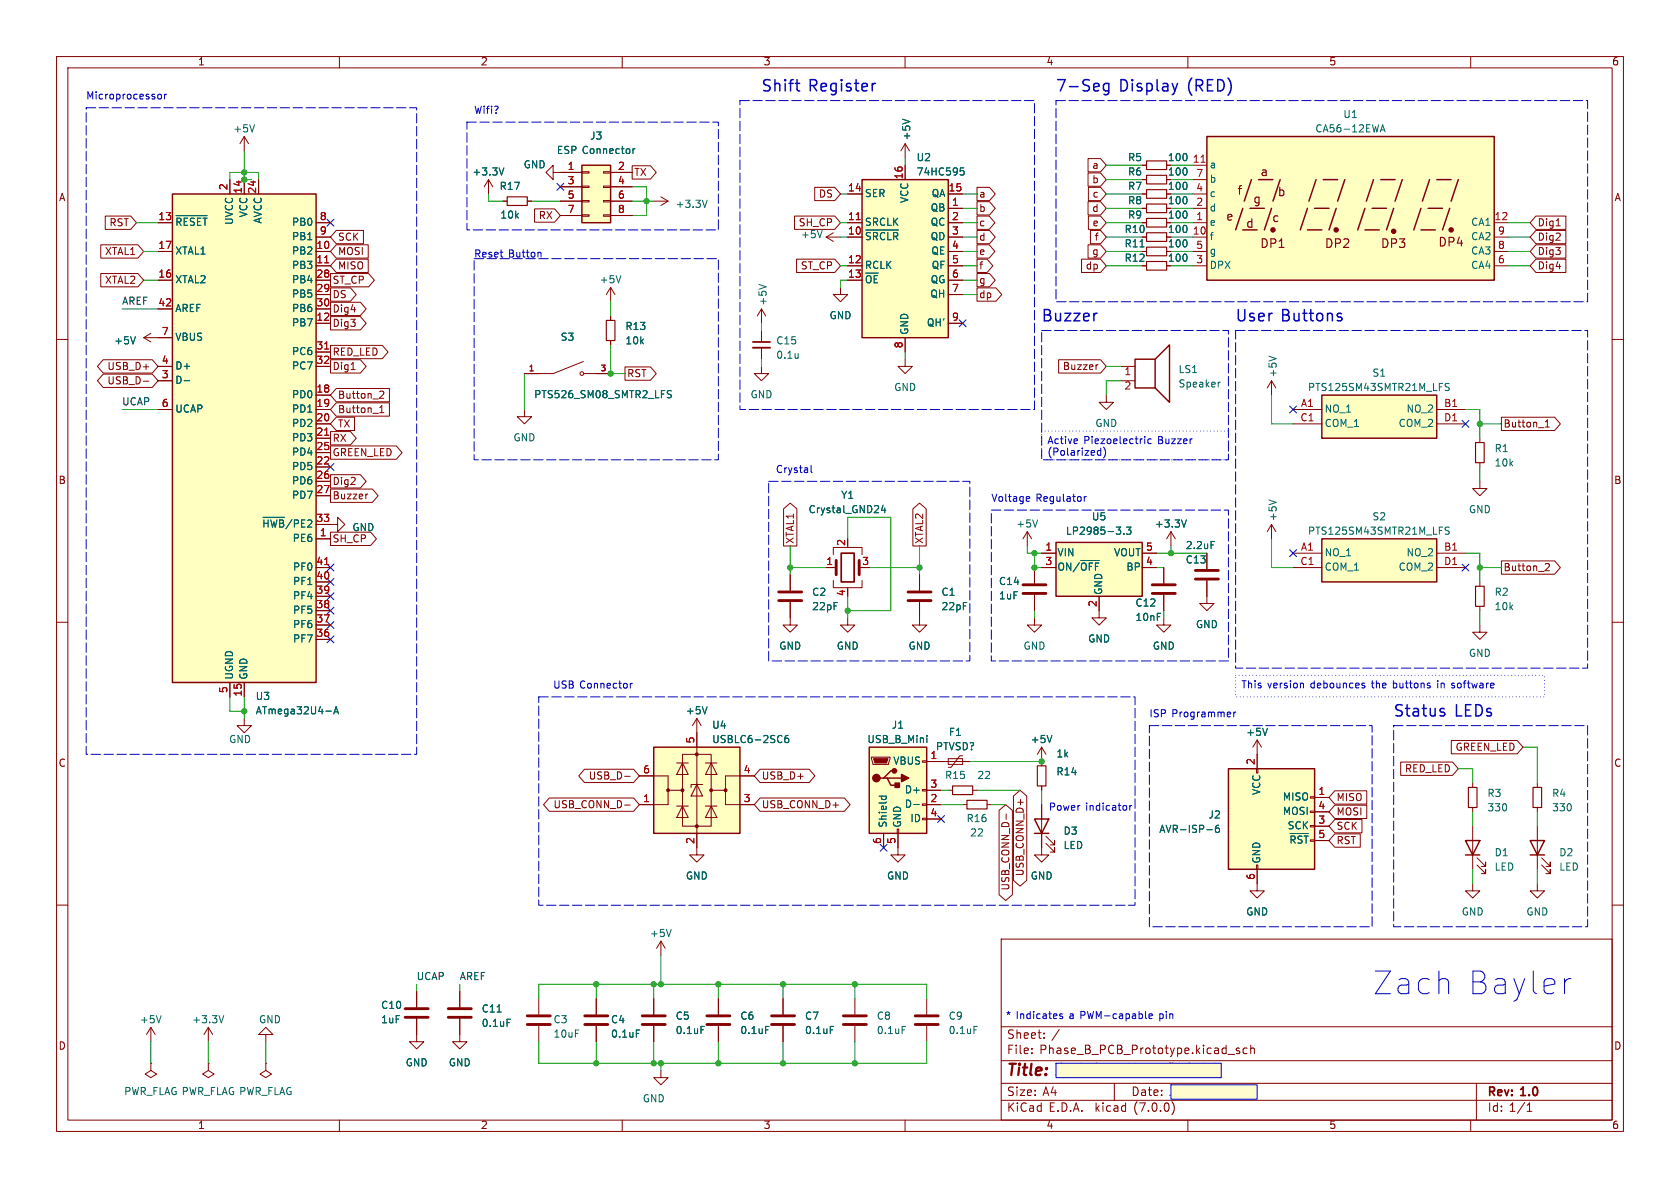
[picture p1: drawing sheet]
<svg xmlns="http://www.w3.org/2000/svg" width="297mm" height="210mm" viewBox="0 0 297 210" stroke-linecap="round" stroke-linejoin="round" font-family="sans-serif">
<g fill="none" stroke="#840000" stroke-width=".18">
<path d="M10 10h277v190h-277zM12 12h273v186h-273zM60 10v2M110 10v2M160 10v2M210 10v2M260 10v2M18.6 38.2h4.5l1 1.2-1 1.1h-4.5zM27.9 39.4h2.6M40.6 31.8v2.5M43.2 24.1v2.6M43.2 31.8v2.5"/>
<path d="M43.2 24.1l-.8 1.3M43.2 24.1l.7 1.3M45.7 31.8v2.5M55.9 39.4h2.5M86.4 31.8l-.8 1.2M86.4 31.8v2.5M86.4 31.8l.7 1.2M88.9 35.6h.8M93.2 35.6h.8M94.5 36.9h3.5l1.1 1.2-1.1 1.2h-3.5zM97.8 30.5v-1.3l-1.3 1.3 1.3 1.3v-1.3h5.1M99.1 35.6h3.8"/>
<path d="M99.1 33h3.8M99.1 38.1h3.8M102.9 38h1.2v.2h-1.2zM102.9 35.4h1.2v.3h-1.2zM102.9 32.9h1.2v.2h-1.2zM102.9 30.4h1.2v.2h-1.2zM106.7 38h1.2v.2h-1.2zM106.7 35.4h1.2v.3h-1.2zM106.7 32.9h1.2v.2h-1.2zM106.7 30.4h1.2v.2h-1.2zM107.9 35.6h3.9M107.9 30.5h3.9"/>
<path d="M107.9 33h3.9M107.9 38.1h3.9M111.8 29.3h3.2l1 1.2-1 1.2h-3.2zM115.6 35.6h2.5M116.8 34.8l1.3 .8M118.1 35.6l-1.3 .7M140.5 38.2h7.1l1 1.2-1 1.1h-7.1zM144 33.1h3.6l1 1.2-1 1.2h-3.6zM149.9 39.4h2.5M149.9 34.3h2.5M160 25.4l-.7 1.3M160 25.4v2.5"/>
<path d="M160 29.2v2.6M160 25.4l.8 1.3M167.6 39.4h2.6M167.6 36.8h2.6M167.6 34.3h2.6M172.7 33.1h2.2l1 1.2-1 1.2h-2.2zM172.7 35.7h2.2l1 1.1-1 1.2h-2.2zM172.7 38.2h2.2l1 1.2-1 1.1h-2.2zM192.4 35.7h2.2l1 1.1-1 1.2h-2.2zM192.4 30.6h2.2l1 1.2-1 1.1h-2.2zM192.4 28h2.2l1 1.2-1 1.2h-2.2zM192.4 33.1h2.2l1 1.2-1 1.2h-2.2z"/>
<path d="M192.4 38.2h2.2l1 1.2-1 1.1h-2.2zM201.9 39.4h.8M201.9 36.8h.8M201.9 34.3h.8M201.9 29.2h.8M201.9 31.8h.8M210.8 39.4h2.6M210.8 36.8h2.6M210.8 34.3h2.6M210.8 29.2h2.6M210.8 31.8h2.6M264.2 39.4h2.5"/>
<path d="M271.5 38.2h5.3v2.3h-5.3l-1-1.1zM275.1 39.9h.7M10 60h2M17.8 48.4h6.6l1 1.1-1 1.2h-6.6zM17.8 43.3h6.6l1 1.2-1 1.1h-6.6zM25.4 59.7h5.1M25.4 59.7l1.3 .8M26.7 58.9l-1.3 .8M27.9 44.5h2.6M27.9 49.5h2.6M27.9 54.6h2.6M55.9 44.5h2.5"/>
<path d="M55.9 47h2.5M55.9 57.2h2.5M55.9 49.5h2.5M55.9 52.1h2.5M55.9 54.6h2.5M55.9 41.9h2.5M58.4 56h5.3l1 1.2-1 1.1h-5.3zM58.4 48.4h6.8l1 1.1-1 1.2h-6.8zM58.4 50.9h3.6l1 1.2-1 1.1h-3.6zM58.4 53.4h5.3l1 1.2-1 1.2h-5.3zM59.4 40.7h4.8v2.4h-4.8l-1-1.2zM59.4 45.8h5.7v2.4h-5.7l-1-1.2z"/>
<path d="M59.4 43.3h5.7v2.3h-5.7l-1-1.1zM107.9 50.8v2.5M107.9 55.9v.7M107.9 50.8l-.7 1.3M107.9 50.8l.8 1.3M134.6 54.6v2.6M134.6 58.4v2.1M134.6 54.6l-.7 1.3M134.6 54.6l.8 1.3M140.8 45.8h6.8l1 1.2-1 1.2h-6.8zM146 41.9h2.6M146 41.9l1.3 .8"/>
<path d="M147.3 41.1l-1.3 .8M148.6 50.8v1.3h1.3l-1.3 1.2-1.3-1.2h1.3M149.9 47h2.5M149.9 49.5h2.5M149.9 41.9h2.5M160 59.7v2.5M167.6 44.5h2.6M167.6 47h2.6M167.6 57.2h2.6M167.6 49.5h2.6M167.6 52.1h2.6M167.6 41.9h2.6"/>
<path d="M172.7 40.7h2.2l1 1.2-1 1.2h-2.2zM172.7 43.3h2.2l1 1.2-1 1.1h-2.2zM172.7 48.4h2.2l1 1.1-1 1.2h-2.2zM172.7 50.9h3.4l1 1.2-1 1.1h-3.4zM172.7 45.8h1.8l1 1.2-1 1.2h-1.8zM191.2 45.8h3.4l1 1.2-1 1.2h-3.4zM192.4 43.3h2.2l1 1.2-1 1.1h-2.2zM192.8 40.7h1.8l1 1.2-1 1.2h-1.8zM201.9 44.5h.8M201.9 47h.8M201.9 41.9h.8M210.8 44.5h2.6"/>
<path d="M210.8 47h2.6M210.8 41.9h2.6M264.2 44.5h2.5M264.2 47h2.5M264.2 41.9h2.5M271.5 40.7h5.3v2.4h-5.3l-1-1.2zM271.5 45.8h5.3v2.4h-5.3l-1-1.2zM271.5 43.3h5.3v2.3h-5.3l-1-1.1zM285 60h2M18.2 63.6h8.7l1 1.2-1 1.1h-8.7l-1-1.1zM18.2 66.1h8.7l1 1.2-1 1.2h-8.7l-1-1.2zM25.3 67.4h1"/>
<path d="M27.9 72.4h2.6M27.9 67.3h2.6M27.9 64.8h2.6M55.9 72.4h2.5M55.9 74.9h2.5M55.9 69.9h2.5M55.9 77.5h2.5M55.9 62.2h2.5M55.9 64.8h2.5M58.4 76.3h3.6l1 1.2-1 1.1h-3.6zM58.4 63.6h5.3l1 1.2-1 1.1h-5.3zM58.4 61.1h9.2l1 1.1-1 1.2h-9.2z"/>
<path d="M58.4 78.8h11.7l1 1.2-1 1.2h-11.7zM59.4 73.8h3.3v2.3h-3.3l-1-1.2zM59.4 68.7h9.4v2.3h-9.4l-1-1.1zM59.4 71.2h9.4v2.4h-9.4l-1-1.2zM62.1 65.3h.7M67.1 72.9h.8M67.1 72l.4-.3v1.2M67.3 69.1l.4 .1 .2 .3-.8 .9h.8M92.7 72.4v1.3h1.3l-1.3 1.2-1.3-1.2h1.3M103.1 63.9l-5.3 2.1h-5.1M103.3 66h4.6M107.9 60.2v.8"/>
<path d="M110.5 64.9h4.5l1 1.1-1 1.2h-4.5zM134.6 64.8v1.2h1.3l-1.3 1.3-1.3-1.3h1.3M134.6 61.5v2M160 63.5v1.3h1.3l-1.3 1.2-1.3-1.2h1.3M187.1 63.6h7.5l1 1.2-1 1.1h-7.5zM194.1 64.5h-.2M195.6 69.9v1.2h1.2l-1.2 1.3-1.3-1.3h1.3M198.1 67.3h2.6M198.1 64.8h2.6M224.8 67.3v2.6M224.8 67.3l-.8 1.3M224.8 67.3l.8 1.3"/>
<path d="M228.6 72.4h5.1M228.6 74.9h5.1M254 72.4h5.1M254 74.9h5.1M261.6 77.5v.7M265.4 73.8h9.4l1.1 1.1-1.1 1.2h-9.4zM273.2 75.5h.7M273.2 74.6l.4-.4v1.3M55.9 92.7h3.8v-1.3l1.3 1.3-1.3 1.3v-1.3M55.9 95.3h2.5M55.9 82.6h2.5M55.9 80h2.5"/>
<path d="M55.9 85.1h2.5M55.9 87.6h2.5M58.4 94.1h7.1l1 1.2-1 1.1h-7.1zM58.4 83.9h5.3l1 1.2-1 1.2h-5.3zM58.4 86.5h7.4l1.1 1.1-1.1 1.2h-7.4zM64.9 87.3h.1M138.5 90l1.2-1.1 1.2 1.1v6.5h-2.4zM147.3 98v-1.2h5.1v1.2M161.4 90l1.2-1.1 1.1 1.1v6.5h-2.3zM181.6 94l-.8 1.3M181.6 94v2.5M181.6 94l.8 1.3"/>
<path d="M184.1 97.8h2.6M201.9 97.8h2.6M207 94l-.8 1.3M207 94v2.5M207 94l.8 1.3M213.4 97.8v2.8M224.8 92.7l-.8 1.3M224.8 92.7v2.6M224.8 92.7l.8 1.3M228.6 97.8h5.1M254 97.8h5.1M261.6 85.1v1.3h1.3l-1.3 1.2-1.3-1.2h1.3"/>
<path d="M261.6 81.8v.8M265.4 99.2h9.4l1.1 1.1-1.1 1.2h-9.4zM273.4 99.6l.4 .1 .1 .3-.8 .9h.8M10 110h2M55.9 113h2.5M55.9 110.5h2.5M55.9 108h2.5M55.9 105.4h2.5M55.9 102.9h2.5M55.9 100.3h2.5M139.7 106.4v4.1h1.3l-1.3 1.3-1.3-1.3h1.3M139.7 101.6v2.8"/>
<path d="M146 100.3h1.8M147.3 102.6v1.3h5.1v-1.3M149.9 109.2v1.3h1.2l-1.2 1.3-1.3-1.3h1.3M149.9 103.9v.2M162.6 106.4v4.1h1.2l-1.2 1.3-1.3-1.3h1.3M162.6 101.6v2.8M182.9 109.2v1.3h1.2l-1.2 1.3-1.3-1.3h1.3M182.9 100.3v2.8M182.9 105.2v2.8M184.1 100.3h2.6M194.3 105.4v3.8h1.3l-1.3 1.3-1.3-1.3h1.3M201.9 100.3h2.6"/>
<path d="M205.7 109.2v1.3h1.3l-1.3 1.3-1.2-1.3h1.2M205.7 100.3v2.8M205.7 105.2v2.8M213.4 102.6v4.1h1.2l-1.2 1.3-1.3-1.3h1.3M228.6 100.3h5.1M254 100.3h5.1M261.6 110.5v1.3h1.3l-1.3 1.2-1.3-1.2h1.3M261.6 102.9v.7M261.6 107.2v.8M285 110h2M40.6 120.7v2.5M43.2 127v1.3h1.2l-1.2 1.2-1.3-1.2h1.3"/>
<path d="M43.2 120.7v2.5M103.3 136h8.7l1 1.2-1 1.1h-8.7l-1-1.1zM110.4 137.2h1M113 137.2h5.1v2.5h2.5M118.1 139.7v2.5h-5.1M119.6 134.9h2.1M120.6 133.4h5.1v12.7h-5.1zM120.6 134.9l1.1 2h-2.1zM123.2 127v24.1h1.3l-1.3 1.3-1.3-1.3h1.3M123.2 138.7l1 2h-2zM123.2 127l-.8 1.3M123.2 127l.8 1.3"/>
<path d="M124.2 138.7h-2v.5M124.7 134.9h2M125.7 134.9l1 2h-2zM128.3 139.7v2.5h5M133.3 137.2h-5v2.5h-2.6M134.4 136h8.6l1.1 1.2-1.1 1.1h-8.6l-1.1-1.1zM154.1 133.9h3.3v.2l-.3 1h-2.8zM163.1 139.6h.7v.2h-.7zM163.1 134.5h.7v.2h-.7zM163.8 139.7h2.6M163.8 134.6h7.6M167.6 134.1h2.6v1h-2.6z"/>
<path d="M167.6 139.7h.8M170.2 133.6h-.5l-1.6 2h-.5M172 139.7h.7M184.1 132.1v3.3M184.1 138.9v.8M184.1 132.1l-.7 1.3M184.1 132.1l.8 1.3M222.1 135.9h.3v.8h-.3zM222.2 130.8v5.1M222.2 130.8l-.7 1.3M222.2 130.8l.8 1.3M236 139.8h5.6v2.3h-5.6l-1.1-1.1z"/>
<path d="M247.6 134.7h9.2l1 1.2-1 1.2h-9.2zM256.6 130.9h11.6l1 1.2-1 1.2h-11.6zM260.3 138.4v.8M271.8 138.4v.8M10 160h2M97.1 141.1h14.9l1 1.1-1 1.2h-14.9l-1-1.2zM110.4 142.3h1M119.6 142.5h2.1M120.6 142.5l1.1 2h-2.1zM124.7 142.5h2M125.7 142.5l1 2h-2zM134.4 141.1h14.9l1 1.1-1 1.2h-14.9l-1.1-1.2z"/>
<path d="M156.2 147.3v2.6M158.6 146.6h.3v.7h-.3zM158.7 147.3v3.8h1.3l-1.3 1.3-1.2-1.3h1.2M163.1 144.7h.7v.2h-.7zM163.1 142.1h.7v.3h-.7zM163.8 142.2h2.6M163.8 144.8h2.6M170.2 142.2h.7M174.5 142.2h.8M176.6 143.3l1.2-1.1 1.2 1.1v14.9l-1.2 1-1.2-1zM177.9 143.9v.9M179.2 140.7l1.1-1 1.2 1v14.9l-1.2 1-1.1-1z"/>
<path d="M180.4 141.3v1M184.1 142.2v8.9h1.3l-1.3 1.3-1.2-1.3h1.2M184.9 149.1l1.5 1.5v-.7v.7h-.7M184.9 147.8l1.5 1.6v-.8v.8h-.7M222.1 152.9h.3v.8h-.3zM222.2 153.7v3.8h1.3l-1.3 1.3-1.2-1.3h1.2M231.6 145.9h.8v.3h-.8zM231.6 143.4h.8v.2h-.8zM231.6 140.8h.8v.3h-.8zM232.4 141h2.5M232.4 146.1h2.5M232.4 143.5h2.5"/>
<path d="M232.4 148.6h2.5M236 147.4h4.5v2.4h-4.5l-1.1-1.2zM236 144.9h4.8v2.3h-4.8l-1.1-1.1zM236 142.3h5.6v2.4h-5.6l-1.1-1.2zM260.3 156.2v1.3h1.3l-1.3 1.3-1.2-1.3h1.2M260.3 142.7v.8M260.3 146.1v7.6M261.1 152.9l1.5 1.5v-.7v.7h-.7M261.1 151.6l1.5 1.6v-.8v.8h-.7M271.8 156.2v1.3h1.2l-1.2 1.3-1.3-1.3h1.3M271.8 142.7v.8M271.8 146.1v7.6"/>
<path d="M272.5 152.9l1.6 1.5v-.7v.7h-.8M272.5 151.6l1.6 1.6v-.8v.8h-.8M285 160h2M73.7 175.3v2.8M81.3 175.3v2.8M95.2 176.5v2.8M105.4 176.5v2.8M115.6 176.5v2.8M116.8 166.4l-.7 1.2M116.8 166.4v2.5M116.8 166.4l.8 1.2M127 176.5v2.8"/>
<path d="M138.4 176.5v2.8M151.1 176.5v2.8M163.8 176.5v2.8M177 166h108v32h-108zM26.7 188v1.2l1 .7-1 .6-1-.6 1-.7M26.7 188h.1M26.7 181.6l-.8 1.3M26.7 181.6v2.6M26.7 181.6l.7 1.3M36.8 188v1.2l1 .7-1 .6-1-.6 1-.7M36.8 188h.1M36.8 181.6l-.7 1.3"/>
<path d="M36.8 181.6v2.6M36.8 181.6l.8 1.3M47 182.9h1.3l-1.3-1.3-1.3 1.3h1.3v1.3M47 188v1.2l1 .7-1 .6-1-.6 1-.7M47 188h.1M60 198v2M73.7 180.1v4.1h1.2l-1.2 1.2-1.3-1.2h1.3M81.3 180.1v4.1h1.2l-1.2 1.2-1.3-1.2h1.3M95.2 181.4v2.8M105.4 181.4v2.8M110 198v2M115.6 181.4v2.8"/>
<path d="M116.8 189.2v1.3h1.3l-1.3 1.3-1.2-1.3h1.2M127 181.4v2.8M138.4 181.4v2.8M151.1 181.4v2.8M160 198v2M163.8 181.4v2.8M177 194.5h108M177 191.5h108M177 187.5h108M177 181.5h108M182.4 186.1v.2M182.4 185.3v.2"/>
<path d="M184.6 183.4v.2M184.6 182.6v.2M197 191.5v3M207.2 194.8a1.74 1.74 0 0 1 0 2.2M210 198v2M217.4 193.1h1.1M219.1 185.3h-.3l-.3 .2 .1 .2 .5 .1v.4h-.6M219.2 192.3l.6-.1 .2 .1v.3l-.9 1.1h.9M220.5 185.3h-.5l-.2 .2v.5l.1 .2h.6M220.6 192.3l.6-.1 .2 .1 .1 .3-1 1.1h1M221.1 185.4l.2-.1h.4l.1 1M221.1 184.8v1.5"/>
<path d="M260 198v2M261 191.5v6.5M270 196.5h.8M270 195.4l.4-.4v1.5"/>
<circle cx="102.9" cy="66" r=".33"/>
</g>
<path d="M199.6 188l-.1 1.9M206.5 190h.4M206.5 188.9l.6 .2M207.3 188h-.5l-.3 .2" fill="none" stroke="#840000" stroke-width=".4"/>
<g fill="#fffdcf" stroke="#fffdcf" stroke-width=".18">
<path d="M207 191.8h15.2v2.5h-15.2z"/>
<path d="M186.7 188h29.2v2.5h-29.2z"/>
</g>
<g fill="none" stroke="#840000" stroke-width=".51">
<path d="M147.8 99.1v2.5M151.9 99.1v2.5M137.7 106.2h4M137.7 104.6h4M160.5 106.2h4.1M160.5 104.6h4.1M180.8 104.9h4.1M180.8 103.4h4.1M203.7 104.9h4.1M203.7 103.4h4.1M211.3 102.4h4.1M211.3 100.8h4.1"/>
<path d="M71.6 179.8h4.1M71.6 178.3h4.1M79.2 179.8h4.1M79.2 178.3h4.1M93.2 179.6h4.1M103.4 179.6h4M113.5 179.6h4.1M125 179.6h4M136.4 179.6h4.1M149.1 179.6h4.1M161.8 179.6h4.1M93.2 181.1h4.1"/>
<path d="M103.4 181.1h4M113.5 181.1h4.1M125 181.1h4M136.4 181.1h4.1M149.1 181.1h4.1M161.8 181.1h4.1"/>
</g>
<g fill="none" stroke="#006464" stroke-width=".18">
<path d="M31.1 38.1h5.5M32 39l-.1-.4h-.6v1.2M33.2 38.6h-.6v1.2M34.4 38.6h-.5l-.3 .3M35.5 38.6h-.6v1.2M35.9 38.6h.7M36.2 38.6v1.2M45 22.1l-.4 1.2M89.1 29.7l-.4 1.2M111.9 26.3v.8M112.3 26.3l-.4 .2M125 35.4l-.4 1.3"/>
<path d="M159.6 21.1l1.2 .4M169.8 29.7h.6M169.9 30.2h.3l.3 .2-.1 .4-.5 .1M244 23.3l.4-1.2 .5 1.2M244.1 23h.6M23.9 59.5l-.4 1.3M54.4 42.4h.7M109.8 48.7l-.5 1.3M134.2 50.3l1.2 .4M145.3 40.8l-.4 1.2M153 40.7h5.8M153.1 49.2a.42 .42 0 0 1 .5-.5 .42 .42 0 0 1 .4 .5"/>
<path d="M153.9 41.2l-.5-.1-.3 .4M155.1 41.5l-.1-.3-.6-.1v1.3M155.1 48.7h-.6v1.3M156.4 41.2l-.2-.1-.3 .1-.3 .5M157 41.1v1.3M158.7 41.5l-.1-.3-.6-.1v1.3M32.6 67.3h.9M118.1 69.1h.6M118.1 69.6l.5 .2 .1 .3-.3 .2h-.4M215.7 67.6h-.2M224.3 63l1.3 .4M256.2 67.8h-.5l-.2 .2 .1 .3 .5 .3v.3l-.1 .1h-.5"/>
<path d="M46.5 91.5h3.8M46.7 91.9v1.3M47.4 91.9v1.3M47.9 91.9l.3 1.3M49 91.9l-.3 1.3M50.1 92.3l-.1-.3-.6-.1v1.3M51.6 91.8l-1.1 1.7M52.8 92.3l-.1-.3-.7-.1v1.3M53.9 91.9h-.6v1.3M54.4 92l.5-.1 .2 .4M156.1 89.3l-.3 .9h.8M156.4 89.8v.8"/>
<path d="M183.4 91.9l-.4 1.3M187.2 100a.42 .42 0 0 1 .4-.5 .42 .42 0 0 1 .4 .5M189.3 99.5v1.3l-.7-1.3v1.3M190.8 99.5l-1.1 1.6M191.1 99.1h3.2M191.2 100a.42 .42 0 0 1 .4-.5 .42 .42 0 0 1 .4 .5M193.2 99.5h-.6v1.3M194.3 99.5h-.6v1.3M197.3 93.2h.8l-.4 .5M198.1 93.8v.5M198.7 94.3v.1M199.1 93.2h.8l-.4 .5 .4 .1v.5l-.2 .1-.6-.1"/>
<path d="M209.7 91.9l-.4 1.3M214.1 95.7h.6M224.3 88.4l1.3 .4M256.2 93.2h-.5l-.2 .2 .1 .3 .5 .3v.3l-.1 .1h-.5M57.6 125.7h1M59 126.2l.4-1.3 .4 1.3M59.1 125.8h.6M125 124.9l-.4 1.3M139.3 130l-.3 .1a.86 .86 0 0 0 0 1.2l.4-.1v-.5l-.2-.2h-.2l-.3 .2M163.9 130v.1M163.9 130.4v.9M186 130l-.5 1.3"/>
<path d="M224.1 128.7l-.5 1.3M155.4 140.7h1.3M155.9 140.7l-.1 .4M156.6 140.7l.1 .4M161.5 142.2h1M213.3 146.7h1M215.5 145.9h-.4a.86 .86 0 0 0 0 1.3l.4-.2 .1-.4-.3-.2h-.2l-.2 .2M228.1 147.3h3.2M229 148.2l-.1-.4h-.7v1.3M230.2 147.8h-.5l-.2 .3M230.5 147.8h.8M230.9 147.8v1.3"/>
<path d="M28.5 179.5l-.4 1.3M39.6 179.5l-.5 1.3M118.7 164.3l-.5 1.3M89.6 180.2h.6M112.5 182.1h.6M123.9 181.4h.6M135.4 181.4h.6M146.8 181.4h.6M159.5 181.4h.6M172.2 181.4h.6"/>
</g>
<g fill="none" stroke="#840000" stroke-width=".2">
<path d="M89.7 34.8h3.5v1.5h-3.5zM202.7 28.4h3.5v1.6h-3.5zM202.7 31h3.5v1.5h-3.5zM202.7 36.1h3.5v1.5h-3.5zM202.7 38.6h3.5v1.5h-3.5zM202.7 33.5h3.5v1.6h-3.5zM107.2 56.6h1.5v3.6h-1.5zM202.7 41.1h3.5v1.6h-3.5zM202.7 46.2h3.5v1.6h-3.5zM202.7 43.7h3.5v1.5h-3.5zM260.9 78.2h1.5v3.6h-1.5zM260.9 103.6h1.5v3.6h-1.5z"/>
<path d="M168.4 138.9h3.6v1.6h-3.6zM183.4 135.4h1.5v3.5h-1.5zM259.6 139.2h1.5v3.5h-1.5zM271 139.2h1.5v3.5h-1.5zM170.9 141.5h3.6v1.5h-3.6z"/>
</g>
<g fill="none" stroke="#840000" stroke-width=".25">
<path d="M30.5 34.3h25.4v86.4h-25.4zM102.9 29.2h5v10.2h-5zM152.4 31.8h15.2v27.9h-15.2zM213.4 24.1h50.8v25.4h-50.8zM219.7 36.8l-1.3 3.8M221 36.8h2.5M221.2 31.8l-1.2 3.8M222.5 31.8h2.5M224.8 36.8l-1.3 3.8M226.3 31.8l-1.3 3.8M231.1 36.8l-1.2 3.8M232.4 36.8h2.5"/>
<path d="M232.7 31.8l-1.3 3.8M233.9 31.8h2.6M236.2 36.8l-1.3 3.8M237.7 31.8l-1.2 3.8M241.3 36.8l-1.3 3.8M242.6 36.8h2.5M242.8 31.8l-1.2 3.8M244.1 31.8h2.5M246.4 36.8l-1.3 3.8M247.9 31.8l-1.3 3.8M251.2 36.8l-1.3 3.8M252.5 36.8h2.5"/>
<path d="M252.7 31.8l-1.2 3.8M254 31.8h2.5M256.3 36.8l-1.3 3.8M257.8 31.8l-1.3 3.8M219.7 40.6h2.5M231.1 40.6h2.6M241.3 40.6h2.5M251.2 40.6h2.5M200.7 63.5h3.5v5.1h-3.5zM204.2 63.5l2.6-2.5v10.1l-2.6-2.5M233.7 69.9h20.3v7.6h-20.3zM186.7 95.9h15.2v9.5h-15.2z"/>
<path d="M233.7 95.3h20.3v7.6h-20.3zM115.6 132.1h15.2v15.2h-15.2zM153.7 132.1h10.1v15.2h-10.1zM156.2 137.5h.6l.7 1.3h1.2M156.8 137.5h2.6M158.1 136.3h-.6l-1.3 1.2h-.6M217.2 135.9h15.2v17.8h-15.2zM182.9 144.8h2.5l-1.3 2.5zM182.9 147.3h2.5M259.1 148.6h2.5l-1.3 2.5zM259.1 151.1h2.5M270.5 148.6h2.5l-1.2 2.5z"/>
<path d="M270.5 151.1h2.5"/>
</g>
<g fill="#ffffc2" stroke="#ffffc2" stroke-width=".18">
<path d="M115.6 132.1h15.2v15.2h-15.2z"/>
<path d="M153.7 132.1h10.1v15.2h-10.1z"/>
<path d="M233.7 69.9h20.3v7.6h-20.3z"/>
<path d="M217.2 135.9h15.2v17.8h-15.2z"/>
<path d="M30.5 34.3h25.4v86.4h-25.4z"/>
<path d="M152.4 31.8h15.2v27.9h-15.2z"/>
<path d="M102.9 29.2h5v10.2h-5z"/>
<path d="M233.7 95.3h20.3v7.6h-20.3z"/>
<path d="M186.7 95.9h15.2v9.5h-15.2z"/>
<path d="M213.4 24.1h50.8v25.4h-50.8z"/>
</g>
<g fill="#840000" stroke="#840000" stroke-width=".18">
<path d="M154.4 134.1h2.6l-.3 .8h-2z"/>
<circle cx="118.1" cy="139.7" r=".25"/>
<circle cx="120.6" cy="139.7" r=".25"/>
<circle cx="123.2" cy="146" r=".25"/>
<circle cx="123.2" cy="133.3" r=".25"/>
<circle cx="125.7" cy="139.7" r=".25"/>
<circle cx="128.3" cy="139.7" r=".25"/>
</g>
<g fill="#840000" stroke="#840000" stroke-width=".25">
<path d="M159.4 136.9l1.3 .6-1.3 .7z"/>
<path d="M158.2 138.4h.8v.8h-.8z"/>
<circle cx="154.9" cy="137.5" r=".63"/>
<circle cx="158.1" cy="136.3" r=".38"/>
<circle cx="225" cy="40.6" r=".36"/>
<circle cx="236.2" cy="40.6" r=".36"/>
<circle cx="246.4" cy="40.9" r=".36"/>
<circle cx="256.5" cy="40.6" r=".36"/>
</g>
<path d="M151.4 38.8h.7M212.3 28.7h.8M57.4 46.5h.7M57.4 76.9h.7M57.4 61.7h.7M57.4 99.8h.7" fill="none" stroke="#a90000" stroke-width=".18"/>
<path d="M133.1 60.5h3M148.7 97.8h2.3v5.1h-2.3z" fill="none" stroke="#840000" stroke-width=".3"/>
<path d="M133.1 61.5h3" fill="none" stroke="#840000" stroke-width=".33"/>
<g fill="none" stroke="#0000c2" stroke-width=".18">
<path d="M27.9 16.8l.4-.1 .2 .2-.1 .5-.3 .1-.2-.1M29.1 16.7v.8M29.5 16.7l-.4 .2M95.5 44.6l.1 .2v.6M194.1 79.7h.5M194.6 79.2v1.3M195.3 79.4a1.48 1.48 0 0 1-.2 1.6M202.4 77.2v.1M202.4 77.6v.8M203.5 77.6h-.3l-.3 .2 .1 .6h.5M143.4 82.3v1.1l.2 .1M181.6 87.8h.4v.3l-.6 .1"/>
<path d="M182 88.6h-.4M191.7 87.8v.8M192 87.8l-.3 .2M194.1 80.4h.5M111.4 120.8v.8M111.8 120.8l-.4 .2M218.1 125.9v.8M218.5 125.9l-.4 .2M230.3 120.8l.1 .1v.7M240.9 121.2h.3l.1 .2-.2 .2h-.2M240.9 120.8h.3M199.7 142.4v.8"/>
<path d="M200.1 142.4l-.4 .2M187.8 179.3l-.3-.1-.2 .2 .1 .2 .4 .1v.3h-.5M203.1 179.6l.6-.1v-.2l-.4-.1-.2 .2 .1 .6h.5M277.7 173a1.02 1.02 0 0 0-1.1 .8M186.7 188h29.2v2.5h-29.2zM207 191.8h15.2v2.5h-15.2z"/>
</g>
<path d="M195.1 15.7l.4 .4 .5-.1M196 14.7v1.7a.54 .54 0 0 1-.8 .2M196 14.8l-.5-.1-.4 .4" fill="none" stroke="#0000c2" stroke-width=".25"/>
<path d="M184.1 76.2h33.1v5.1h-33.1zM218.4 119.4h54.6v3.8h-54.6z" fill="none" stroke="#0000c2" stroke-width=".18" stroke-dasharray="0 .6"/>
<path d="M15.2 19.1h58.5v114.3h-58.5v-114.3M130.8 17.8h52.1v54.6h-52.1v-54.6M186.7 17.8h94v35.5h-94v-35.5M82.5 21.6h44.5v19h-44.5v-19M83.8 45.7h43.2v35.6h-43.2v-35.6M184.1 58.4h33.1v22.9h-33.1v-22.9M218.4 58.4h62.3v59.7h-62.3v-59.7M135.9 85.1h35.5v31.7h-35.5v-31.7M175.3 90.2h41.9v26.6h-41.9v-26.6M95.2 123.2h105.5v36.8h-105.5v-36.8M203.2 128.3h39.4v35.5h-39.4v-35.5M246.4 128.3h34.3v35.5h-34.3v-35.5" fill="none" stroke="#0000c2" stroke-width=".18" stroke-dasharray="1.7 .6"/>
<g fill="none" stroke="#009600" stroke-width=".18">
<path d="M24.1 39.4h3.8M40.6 31.8v-1.3h5.1v1.3M43.2 26.7v5.1h1.2M86.4 34.3v1.3h2.5M94 35.6h5.1M111.8 33h2.5v5.1h-2.5M111.8 35.6h3.8M148.6 34.3h1.3M148.6 39.4h1.3M160 27.9v1.3M170.2 34.3h2.5M170.2 39.4h2.5"/>
<path d="M170.2 36.8h2.5M195.6 34.3h6.3M195.6 39.4h6.3M195.6 36.8h6.3M195.6 31.8h6.3M195.6 29.2h6.3M207 34.3h3.8M207 39.4h3.8M207 36.8h3.8M207 31.8h3.8M207 29.2h3.8M266.7 39.4h3.8"/>
<path d="M21.6 54.6h6.3M25.4 44.5h2.5M25.4 49.5h2.5M107.9 53.3v2.6M134.6 57.2v1.2M148.6 47h1.3M148.6 41.9h1.3M149.9 49.5h-1.3v1.3M170.2 47h2.5M170.2 41.9h2.5M170.2 44.5h2.5M170.2 49.5h2.5"/>
<path d="M170.2 52.1h2.5M195.6 47h6.3M195.6 41.9h6.3M195.6 44.5h6.3M207 47h3.8M207 41.9h3.8M207 44.5h3.8M266.7 47h3.8M266.7 41.9h3.8M266.7 44.5h3.8M21.6 72.4h6.3M92.7 66v6.4"/>
<path d="M107.9 61v5h2.6M134.6 63.5v1.3M160 62.2v1.3M195.6 64.8h2.5M198.1 67.3h-2.5v2.6M224.8 69.9v5h3.8M259.1 72.4h2.5v5.1M261.6 74.9h3.8M139.7 96.5v5.1M149.9 95.3v-3.9h7.6v16.6h-7.6M162.6 96.5v5.1M181.6 96.5v1.3h2.5"/>
<path d="M182.9 97.8v2.5h1.2M204.5 97.8h8.9M207 96.5v1.3M224.8 95.3v5h3.8M259.1 97.8h2.5v5.1M261.6 82.6v2.5M139.7 100.3h6.3M149.9 105.4v3.8M153.7 100.3h8.9M182.9 108v1.2M204.5 100.3h1.2M205.7 108v1.2"/>
<path d="M261.6 100.3h3.8M261.6 108v2.5M40.6 123.2v2.5h2.6M43.2 123.2v3.8M166.4 139.7h1.2M171.4 134.6h12.7M172.7 139.7h7.6M184.1 139.7v2.5M257.8 135.9h2.5v2.5M269.2 132.1h2.6v6.3M166.4 142.2h3.8M175.3 142.2h2.5"/>
<path d="M260.3 143.5v2.6M260.3 153.7v2.5M271.8 143.5v2.6M271.8 153.7v2.5M73.7 174v1.3M81.3 174v1.3M95.2 176.5v-2.5h68.6v2.5M105.4 174v2.5M115.6 174v2.5M116.8 168.9v5.1M127 174v2.5M138.4 174v2.5"/>
<path d="M151.1 174v2.5M26.7 184.2v3.8M36.8 184.2v3.8M47 184.2v3.8M95.2 184.2v3.8h68.6v-3.8M105.4 184.2v3.8M115.6 184.2v3.8M116.8 188v1.2M127 184.2v3.8M138.4 184.2v3.8M151.1 184.2v3.8"/>
</g>
<g fill="none" stroke="#000084" stroke-width=".18">
<path d="M57.8 38.8l1.2 1.2M59 38.8l-1.2 1.2M98.5 32.4l1.2 1.2M99.7 32.4l-1.2 1.2M169.6 56.5l1.2 1.3M170.8 56.5l-1.2 1.3M228 71.8l1.2 1.2M229.2 71.8l-1.2 1.2M258.5 74.3l1.2 1.2M259.7 74.3l-1.2 1.2M57.8 81.9l1.2 1.3M57.8 99.7l1.2 1.2"/>
<path d="M59 81.9l-1.2 1.3M59 99.7l-1.2 1.2M228 97.2l1.2 1.2M229.2 97.2l-1.2 1.2M258.5 99.7l1.2 1.2M259.7 99.7l-1.2 1.2M57.8 109.9l1.2 1.2M57.8 112.4l1.2 1.2M57.8 107.3l1.2 1.3M57.8 102.3l1.2 1.2M57.8 104.8l1.2 1.2M59 109.9l-1.2 1.2"/>
<path d="M59 112.4l-1.2 1.2M59 107.3l-1.2 1.3M59 102.3l-1.2 1.2M59 104.8l-1.2 1.2M155.6 149.3l1.2 1.2M156.8 149.3l-1.2 1.2M165.8 144.2l1.2 1.2M167 144.2l-1.2 1.2"/>
</g>
<g fill="#009600" stroke="#009600" stroke-width=".18">
<circle cx="127" cy="188" r=".46"/>
<circle cx="115.6" cy="188" r=".46"/>
<circle cx="116.8" cy="188" r=".46"/>
<circle cx="138.4" cy="174" r=".46"/>
<circle cx="138.4" cy="188" r=".46"/>
<circle cx="116.8" cy="174" r=".46"/>
<circle cx="115.6" cy="174" r=".46"/>
<circle cx="127" cy="174" r=".46"/>
<circle cx="114.3" cy="35.6" r=".46"/>
<circle cx="107.9" cy="66" r=".46"/>
<circle cx="149.9" cy="108" r=".46"/>
<circle cx="105.4" cy="188" r=".46"/>
<circle cx="105.4" cy="174" r=".46"/>
<circle cx="43.2" cy="125.7" r=".46"/>
<circle cx="43.2" cy="30.5" r=".46"/>
<circle cx="43.2" cy="31.8" r=".46"/>
<circle cx="184.1" cy="134.6" r=".46"/>
<circle cx="151.1" cy="188" r=".46"/>
<circle cx="151.1" cy="174" r=".46"/>
<circle cx="207" cy="97.8" r=".46"/>
<circle cx="261.6" cy="100.3" r=".46"/>
<circle cx="261.6" cy="74.9" r=".46"/>
<circle cx="182.9" cy="97.8" r=".46"/>
<circle cx="182.9" cy="100.3" r=".46"/>
<circle cx="139.7" cy="100.3" r=".46"/>
<circle cx="162.6" cy="100.3" r=".46"/>
</g>
<g font-size="5.6" fill="#0000c2">
<text x="242.6" y="176.5">Zach</text>
<text x="259" y="176.5">Bayler</text>
</g>
<g font-size="2.8" fill="#0000c2">
<text x="134.6" y="16.5">Shift</text>
<text x="143" y="16.5">Register</text>
<text x="186.7" y="16.5">7-Seg</text>
<text x="197.9" y="16.5">Display</text>
<text x="210.1" y="16.5">(RED)</text>
<text x="184.1" y="57.2">Buzzer</text>
<text x="218.4" y="57.2">User Buttons</text>
<text x="246.4" y="127">Status</text>
<text x="257.2" y="127">LEDs</text>
</g>
<g font-size="2.8" fill="#840000">
<text x="178" y="190.8">Title:</text>
<text x="187.1" y="190.8">Arduino</text>
<text x="200.1" y="190.8">Uno</text>
<text x="207.6" y="190.8">Shield</text>
</g>
<g font-size="2.1" fill="#840000">
<text x="218.7" y="34.8">f</text>
<text x="222.7" y="31.5">a</text>
<text x="225.8" y="35">b</text>
<text x="216.7" y="39.4">e</text>
<text x="220.2" y="40.6">d</text>
<text x="221.5" y="36.3">g</text>
<text x="224.8" y="39.6">c</text>
<text x="222.7" y="44.2">DP1</text>
<text x="234.1" y="44.2">DP2</text>
<text x="244" y="44.2">DP3</text>
<text x="254.2" y="43.9">DP4</text>
<text x="178" y="183.9">Sheet:</text>
<text x="185.9" y="183.9">/</text>
<text x="178" y="186.6">File:</text>
<text x="183.8" y="186.6">Phase_B_PCB_Prototype.kicad_sch</text>
<text x="178" y="196.8">KiCad</text>
<text x="178" y="194">Size:</text>
<text x="184.3" y="194">A4</text>
<text x="185.4" y="196.8">E.D.A.</text>
<text x="193.7" y="196.8">kicad</text>
<text x="200" y="194">Date:</text>
<text x="200.6" y="196.8">(7.0.0)</text>
<text x="206.7" y="194">2023-03-22</text>
<text x="263" y="194.2">Rev:</text>
<text x="263" y="196.8">Id: 1/1</text>
<text x="269" y="194.2">1.0</text>
</g>
<g font-size="1.8" fill="#840000">
<text x="35" y="11.8">1</text>
<text x="85" y="11.8">2</text>
<text x="135" y="11.8">3</text>
<text x="185" y="11.8">4</text>
<text x="235" y="11.8">5</text>
<text x="285" y="11.8">6</text>
<text x="206.4" y="28.8">100</text>
<text x="10.4" y="35.8">A</text>
<text x="112.1" y="31.4">TX</text>
<text x="144.6" y="35.2">DS</text>
<text x="173.1" y="35.2">a</text>
<text x="193" y="32.7">b</text>
<text x="193" y="30.1">a</text>
<text x="193" y="35.2">c</text>
<text x="206.4" y="31.3">100</text>
<text x="206.4" y="33.8">100</text>
<text x="285.4" y="35.8">A</text>
<text x="19.2" y="40.3">RST</text>
<text x="95.1" y="39">RX</text>
<text x="141.1" y="40.3">SH_CP</text>
<text x="173.1" y="37.7">b</text>
<text x="173.1" y="40.3">c</text>
<text x="193" y="37.7">d</text>
<text x="193" y="40.3">e</text>
<text x="206.4" y="41.5">100</text>
<text x="206.4" y="36.4">100</text>
<text x="206.4" y="38.9">100</text>
<text x="271.8" y="40.3">Dig1</text>
<text x="18.4" y="45.4">XTAL1</text>
<text x="59.8" y="42.8">SCK</text>
<text x="59.8" y="47.9">MISO</text>
<text x="59.8" y="45.4">MOSI</text>
<text x="141.4" y="47.9">ST_CP</text>
<text x="173.1" y="42.8">d</text>
<text x="173.1" y="45.4">e</text>
<text x="173.1" y="47.9">f</text>
<text x="191.8" y="47.9">dp</text>
<text x="193" y="45.4">g</text>
<text x="193.4" y="42.8">f</text>
<text x="206.4" y="46.5">100</text>
<text x="206.4" y="44">100</text>
<text x="271.8" y="42.8">Dig2</text>
<text x="271.8" y="47.9">Dig4</text>
<text x="271.8" y="45.4">Dig3</text>
<text x="18.4" y="50.4">XTAL2</text>
<text x="58.8" y="50.4">ST_CP</text>
<text x="58.8" y="53">DS</text>
<text x="173.1" y="50.4">g</text>
<text x="173.1" y="53">dp</text>
<text x="58.8" y="58.1">Dig3</text>
<text x="58.8" y="55.5">Dig4</text>
<text x="18.9" y="65.7">USB_D+</text>
<text x="58.8" y="65.7">Dig1</text>
<text x="58.8" y="63.1">RED_LED</text>
<text x="187.8" y="65.7">Buzzer</text>
<text x="18.9" y="68.2">USB_D-</text>
<text x="59.8" y="70.8">Button_2</text>
<text x="110.9" y="67">RST</text>
<text x="59.8" y="75.8">TX</text>
<text x="59.8" y="73.3">Button_1</text>
<text x="265.8" y="75.8">Button_1</text>
<text x="58.8" y="78.4">RX</text>
<text x="58.8" y="80.9">GREEN_LED</text>
<text x="10.3" y="85.8">B</text>
<text x="58.8" y="86">Dig2</text>
<text x="58.8" y="88.5">Buzzer</text>
<text x="285.3" y="85.8">B</text>
<text x="58.8" y="96.2">SH_CP</text>
<text x="140.6" y="96.1" transform="rotate(-90 140.6 96.1)">XTAL1</text>
<text x="163.5" y="96.1" transform="rotate(-90 163.5 96.1)">XTAL2</text>
<text x="265.8" y="101.2">Button_2</text>
<text x="10.3" y="135.8">C</text>
<text x="248.2" y="136.8">RED_LED</text>
<text x="257.2" y="133">GREEN_LED</text>
<text x="285.3" y="135.8">C</text>
<text x="97.7" y="143.2">USB_CONN_D-</text>
<text x="103.9" y="138.1">USB_D-</text>
<text x="134.7" y="143.2">USB_CONN_D+</text>
<text x="134.7" y="138.1">USB_D+</text>
<text x="236.3" y="141.9">MISO</text>
<text x="236.3" y="149.5">RST</text>
<text x="236.3" y="147">SCK</text>
<text x="236.3" y="144.4">MOSI</text>
<text x="181.3" y="155" transform="rotate(-90 181.3 155)">USB_CONN_D+</text>
<text x="178.7" y="157.5" transform="rotate(-90 178.7 157.5)">USB_CONN_D-</text>
<text x="10.3" y="185.8">D</text>
<text x="285.3" y="185.8">D</text>
<text x="35" y="199.8">1</text>
<text x="85" y="199.8">2</text>
<text x="135" y="199.8">3</text>
<text x="185" y="199.8">4</text>
<text x="235" y="199.8">5</text>
<text x="285" y="199.8">6</text>
</g>
<g font-size="1.8" fill="#0000c2">
<text x="15.2" y="17.8">Microprocessor</text>
<text x="83.8" y="20.3">Wifi?</text>
<text x="83.8" y="45.7">Reset</text>
<text x="89.9" y="45.7">Button</text>
<text x="137.2" y="83.8">Crystal</text>
<text x="185.2" y="78.9">Active</text>
<text x="185.2" y="80.9">(Polarized)</text>
<text x="191.6" y="78.9">Piezoelectric</text>
<text x="204.8" y="78.9">Buzzer</text>
<text x="175.3" y="88.9">Voltage</text>
<text x="183.2" y="88.9">Regulator</text>
<text x="97.8" y="121.9">USB Connector</text>
<text x="219.5" y="122">This</text>
<text x="224.1" y="122">version</text>
<text x="231.8" y="122">debounces</text>
<text x="242.7" y="122">the</text>
<text x="246.5" y="122">buttons</text>
<text x="254.5" y="122">in</text>
<text x="257.1" y="122">software</text>
<text x="203.2" y="127">ISP Programmer</text>
<text x="185.4" y="143.5">Power</text>
<text x="191.9" y="143.5">indicator</text>
<text x="177.8" y="180.3">* Indicates</text>
<text x="189.1" y="180.3">a PWM-capable</text>
<text x="205.2" y="180.3">pin</text>
</g>
<g font-size="1.8" fill="#006464">
<text x="41.2" y="23.7">+5V</text>
<text x="232.5" y="23.7">CA56-12EWA</text>
<text x="237.4" y="21.1">U1</text>
<text x="98.4" y="27.5">ESP Connector</text>
<text x="104.3" y="25">J3</text>
<text x="161.2" y="24.9" transform="rotate(-90 161.2 24.9)">+5V</text>
<text x="162" y="28.8">U2</text>
<text x="199.4" y="28.8">R5</text>
<text x="83.5" y="31.3">+3.3V</text>
<text x="88.3" y="33.8">R17</text>
<text x="92.5" y="30">GND</text>
<text x="152.9" y="35.1">SER</text>
<text x="162" y="31.3">74HC595</text>
<text x="164.6" y="35.1">QA</text>
<text x="199.4" y="31.3">R6</text>
<text x="199.4" y="33.8">R7</text>
<text x="213.9" y="30">a</text>
<text x="213.9" y="35.1">c</text>
<text x="213.9" y="32.6">b</text>
<text x="31" y="40.8">~{RESET}</text>
<text x="41.5" y="39.9" transform="rotate(-90 41.5 39.9)">UVCC</text>
<text x="44" y="38.6" transform="rotate(-90 44 38.6)">VCC</text>
<text x="46.5" y="39.6" transform="rotate(-90 46.5 39.6)">AVCC</text>
<text x="51.5" y="40.2">PB0</text>
<text x="88.4" y="38.9">10k</text>
<text x="119.4" y="37">+3.3V</text>
<text x="152.9" y="40.2">SRCLK</text>
<text x="160.8" y="36" transform="rotate(-90 160.8 36)">VCC</text>
<text x="164.4" y="37.7">QB</text>
<text x="164.4" y="40.2">QC</text>
<text x="198.8" y="41.5">R10</text>
<text x="199.4" y="36.4">R8</text>
<text x="199.4" y="38.9">R9</text>
<text x="213.9" y="40.2">e</text>
<text x="213.9" y="37.7">d</text>
<text x="260" y="40.2">CA1</text>
<text x="31" y="45.3">XTAL1</text>
<text x="51.5" y="45.3">PB2</text>
<text x="51.5" y="47.8">PB3</text>
<text x="51.5" y="42.7">PB1</text>
<text x="141.5" y="42.4">+5V</text>
<text x="152.9" y="43.3">~{SRCLR}</text>
<text x="152.9" y="47.8">RCLK</text>
<text x="164.4" y="42.7">QD</text>
<text x="164.5" y="45.3">QE</text>
<text x="164.6" y="47.8">QF</text>
<text x="198.8" y="46.5">R12</text>
<text x="198.8" y="44">R11</text>
<text x="213.9" y="42.7">f</text>
<text x="213.9" y="47.8">DPX</text>
<text x="213.9" y="45.3">g</text>
<text x="260" y="47.8">CA4</text>
<text x="260" y="45.3">CA3</text>
<text x="260" y="42.7">CA2</text>
<text x="31" y="50.4">XTAL2</text>
<text x="51.5" y="50.4">PB4</text>
<text x="51.5" y="52.9">PB5</text>
<text x="106" y="50.4">+5V</text>
<text x="152.9" y="51">~{OE}</text>
<text x="164.3" y="52.9">QH</text>
<text x="164.4" y="50.4">QG</text>
<text x="31" y="55.4">AREF</text>
<text x="51.5" y="58">PB7</text>
<text x="51.5" y="55.4">PB6</text>
<text x="110.5" y="58.6">R13</text>
<text x="135.8" y="54.1" transform="rotate(-90 135.8 54.1)">+5V</text>
<text x="146.6" y="56.7">GND</text>
<text x="160.8" y="59.2" transform="rotate(-90 160.8 59.2)">GND</text>
<text x="163.7" y="58">QH'</text>
<text x="20.1" y="61.2">+5V</text>
<text x="31" y="65.6">D+</text>
<text x="31" y="60.5">VBUS</text>
<text x="51.5" y="63.1">PC6</text>
<text x="51.5" y="65.6">PC7</text>
<text x="99.1" y="60.5">S3</text>
<text x="110.5" y="61.2">10k</text>
<text x="137.2" y="61.2">C15</text>
<text x="137.2" y="63.7">0.1u</text>
<text x="31" y="68.1">D-</text>
<text x="51.5" y="70.7">PD0</text>
<text x="94.4" y="70.7">PTS526_SM08_SMTR2_LFS</text>
<text x="132.6" y="70.7">GND</text>
<text x="158" y="69.4">GND</text>
<text x="208.3" y="66.2">LS1</text>
<text x="208.3" y="68.8">Speaker</text>
<text x="226" y="66.8" transform="rotate(-90 226 66.8)">+5V</text>
<text x="231.2" y="69.4">PTS125SM43SMTR21M_LFS</text>
<text x="242.6" y="66.9">S1</text>
<text x="31" y="73.2">UCAP</text>
<text x="51.5" y="73.2">PD1</text>
<text x="51.5" y="75.8">PD2</text>
<text x="193.6" y="75.8">GND</text>
<text x="234.2" y="73.2">NO_1</text>
<text x="234.2" y="75.8">COM_1</text>
<text x="247.1" y="75.8">COM_2</text>
<text x="248.5" y="73.2">NO_2</text>
<text x="51.5" y="78.3">PD3</text>
<text x="51.5" y="83.4">PD5</text>
<text x="51.5" y="80.8">PD4</text>
<text x="90.7" y="78.3">GND</text>
<text x="264.2" y="80.2">R1</text>
<text x="264.2" y="82.7">10k</text>
<text x="51.5" y="85.9">PD6</text>
<text x="51.5" y="88.5">PD7</text>
<text x="148.6" y="88.5">Y1</text>
<text x="46.2" y="94.1">~{HWB}/PE2</text>
<text x="62.2" y="94.2">GND</text>
<text x="142.9" y="91">Crystal_GND24</text>
<text x="179.6" y="93.5">+5V</text>
<text x="188.4" y="94.8">LP2985-3.3</text>
<text x="193" y="92.3">U5</text>
<text x="204.1" y="93.5">+3.3V</text>
<text x="226" y="92.2" transform="rotate(-90 226 92.2)">+5V</text>
<text x="231.2" y="94.8">PTS125SM43SMTR21M_LFS</text>
<text x="242.6" y="92.3">S2</text>
<text x="259.6" y="91">GND</text>
<text x="51.6" y="96.1">PE6</text>
<text x="51.7" y="101.2">PF0</text>
<text x="186.9" y="98.6">VIN</text>
<text x="186.9" y="101.8">ON/~{OFF}</text>
<text x="196.8" y="98.6">VOUT</text>
<text x="199" y="101.2">BP</text>
<text x="209.6" y="99.9">C13</text>
<text x="209.6" y="97.3">2.2uF</text>
<text x="234.2" y="98.6">NO_1</text>
<text x="234.2" y="101.2">COM_1</text>
<text x="247.1" y="101.2">COM_2</text>
<text x="248.5" y="98.6">NO_2</text>
<text x="51.7" y="106.2">PF4</text>
<text x="51.7" y="103.7">PF1</text>
<text x="143.5" y="105.6">C2</text>
<text x="166.4" y="105.6">C1</text>
<text x="176.5" y="103.7">C14</text>
<text x="176.5" y="106.2">1uF</text>
<text x="195.1" y="105.2" transform="rotate(-90 195.1 105.2)">GND</text>
<text x="200.7" y="107.5">C12</text>
<text x="264.2" y="105.6">R2</text>
<text x="51.7" y="113.9">PF7</text>
<text x="51.7" y="111.3">PF6</text>
<text x="51.7" y="108.8">PF5</text>
<text x="143.5" y="108.1">22pF</text>
<text x="166.4" y="108.1">22pF</text>
<text x="192.3" y="113.9">GND</text>
<text x="200.7" y="110">10nF</text>
<text x="211.4" y="111.3">GND</text>
<text x="264.2" y="108.1">10k</text>
<text x="137.7" y="115.1">GND</text>
<text x="147.9" y="115.1">GND</text>
<text x="160.6" y="115.1">GND</text>
<text x="180.9" y="115.1">GND</text>
<text x="203.7" y="115.1">GND</text>
<text x="259.6" y="116.4">GND</text>
<text x="41.5" y="120.1" transform="rotate(-90 41.5 120.1)">UGND</text>
<text x="44" y="120.1" transform="rotate(-90 44 120.1)">GND</text>
<text x="45.1" y="124">U3</text>
<text x="40.4" y="131.6">GND</text>
<text x="45.1" y="126.6">ATmega32U4-A</text>
<text x="121.2" y="126.6">+5V</text>
<text x="125.8" y="131.6">USBLC6-2SC6</text>
<text x="125.8" y="129.1">U4</text>
<text x="153.3" y="131.6">USB_B_Mini</text>
<text x="157.6" y="129.1">J1</text>
<text x="167.7" y="130.4">F1</text>
<text x="182.2" y="131.6">+5V</text>
<text x="220.3" y="130.4">+5V</text>
<text x="157.8" y="135.4">VBUS</text>
<text x="165.4" y="132.9">PTVSD?</text>
<text x="167" y="138">R15</text>
<text x="172.7" y="138">22</text>
<text x="186.7" y="137.4">R14</text>
<text x="186.7" y="134.2">1k</text>
<text x="159.8" y="143.1">D-</text>
<text x="159.8" y="140.5">D+</text>
<text x="223.1" y="140.7" transform="rotate(-90 223.1 140.7)">VCC</text>
<text x="226.7" y="141.8">MISO</text>
<text x="262.9" y="141.2">R3</text>
<text x="262.9" y="143.7">330</text>
<text x="274.3" y="141.2">R4</text>
<text x="274.3" y="143.7">330</text>
<text x="157" y="146.3" transform="rotate(-90 157 146.3)">Shield</text>
<text x="159.6" y="146.3" transform="rotate(-90 159.6 146.3)">GND</text>
<text x="160.8" y="145.6">ID</text>
<text x="170.8" y="145.6">R16</text>
<text x="171.4" y="148.1">22</text>
<text x="188" y="147.8">D3</text>
<text x="204.9" y="147.5">AVR-ISP-6</text>
<text x="213.6" y="145">J2</text>
<text x="226.7" y="144.3">MOSI</text>
<text x="227.5" y="146.9">SCK</text>
<text x="121.2" y="155.8">GND</text>
<text x="156.8" y="155.8">GND</text>
<text x="182.2" y="155.8">GND</text>
<text x="188" y="150.4">LED</text>
<text x="223.1" y="152.7" transform="rotate(-90 223.1 152.7)">GND</text>
<text x="227.8" y="150">~{RST}</text>
<text x="264.2" y="151.6">D1</text>
<text x="264.2" y="154.2">LED</text>
<text x="275.6" y="151.6">D2</text>
<text x="275.6" y="154.2">LED</text>
<text x="114.8" y="165.9">+5V</text>
<text x="220.3" y="162.1">GND</text>
<text x="258.4" y="162.1">GND</text>
<text x="269.8" y="162.1">GND</text>
<text x="67.3" y="178.6">C10</text>
<text x="85.1" y="179.3">C11</text>
<text x="24.7" y="181.2">+5V</text>
<text x="33.9" y="181.2">+3.3V</text>
<text x="45.7" y="181.2">GND</text>
<text x="67.3" y="181.2">1uF</text>
<text x="85.1" y="181.8">0.1uF</text>
<text x="97.8" y="181.2">C3</text>
<text x="97.8" y="183.7">10uF</text>
<text x="108" y="181.2">C4</text>
<text x="108" y="183.7">0.1uF</text>
<text x="119.4" y="180.5">C5</text>
<text x="119.4" y="183.1">0.1uF</text>
<text x="130.8" y="180.5">C6</text>
<text x="130.8" y="183.1">0.1uF</text>
<text x="142.2" y="180.5">C7</text>
<text x="142.2" y="183.1">0.1uF</text>
<text x="154.9" y="180.5">C8</text>
<text x="154.9" y="183.1">0.1uF</text>
<text x="167.6" y="180.5">C9</text>
<text x="167.6" y="183.1">0.1uF</text>
<text x="71.7" y="188.8">GND</text>
<text x="79.3" y="188.8">GND</text>
<text x="21.9" y="193.9">PWR_FLAG PWR_FLAG PWR_FLAG</text>
<text x="113.6" y="195.1">GND</text>
</g>
<g font-size="1.8" fill="#a90000">
<text x="210.8" y="29">11</text>
<text x="40.4" y="33.7" transform="rotate(-90 40.4 33.7)">2</text>
<text x="42.9" y="34.3" transform="rotate(-90 42.9 34.3)">14</text>
<text x="45.5" y="34.3" transform="rotate(-90 45.5 34.3)">24</text>
<text x="100.3" y="30.2">1</text>
<text x="100.3" y="32.8">3</text>
<text x="100.3" y="35.3">5</text>
<text x="109.2" y="30.2">2</text>
<text x="109.2" y="32.8">4</text>
<text x="109.2" y="35.3">6</text>
<text x="149.9" y="34">14</text>
<text x="159.8" y="31.8" transform="rotate(-90 159.8 31.8)">16</text>
<text x="167.6" y="34">15</text>
<text x="211.4" y="34">4</text>
<text x="211.4" y="31.5">7</text>
<text x="27.9" y="39.1">13</text>
<text x="56.5" y="39.1">8</text>
<text x="56.5" y="41.7">9</text>
<text x="100.3" y="37.8">7</text>
<text x="109.2" y="37.8">8</text>
<text x="149.9" y="41.7">10</text>
<text x="149.9" y="39.1">11</text>
<text x="168.2" y="36.6">1</text>
<text x="168.2" y="39.1">2</text>
<text x="168.2" y="41.7">3</text>
<text x="210.8" y="41.7">10</text>
<text x="211.4" y="39.1">1</text>
<text x="211.4" y="36.6">2</text>
<text x="264.2" y="39.1">12</text>
<text x="264.8" y="41.7">9</text>
<text x="27.9" y="44.2">17</text>
<text x="55.9" y="44.2">10</text>
<text x="55.9" y="46.7">11</text>
<text x="149.9" y="46.7">12</text>
<text x="168.2" y="44.2">4</text>
<text x="168.2" y="46.7">5</text>
<text x="211.4" y="46.7">3</text>
<text x="211.4" y="44.2">5</text>
<text x="264.8" y="46.7">6</text>
<text x="264.8" y="44.2">8</text>
<text x="27.9" y="49.3">16</text>
<text x="55.9" y="49.3">28</text>
<text x="55.9" y="51.8">29</text>
<text x="149.9" y="49.3">13</text>
<text x="168.2" y="49.3">6</text>
<text x="168.2" y="51.8">7</text>
<text x="27.9" y="54.4">42</text>
<text x="28.5" y="59.4">7</text>
<text x="55.9" y="56.9">12</text>
<text x="55.9" y="54.4">30</text>
<text x="168.2" y="56.9">9</text>
<text x="28.5" y="64.5">4</text>
<text x="55.9" y="62">31</text>
<text x="55.9" y="64.5">32</text>
<text x="159.8" y="61.6" transform="rotate(-90 159.8 61.6)">8</text>
<text x="28.5" y="67.1">3</text>
<text x="55.9" y="69.6">18</text>
<text x="198.7" y="66.7">1</text>
<text x="198.7" y="69.2">2</text>
<text x="28.5" y="72.1">6</text>
<text x="55.9" y="72.1">19</text>
<text x="55.9" y="74.7">20</text>
<text x="55.9" y="77.2">21</text>
<text x="229.8" y="74.7">C1</text>
<text x="229.9" y="72.1">A1</text>
<text x="255.2" y="72.1">B1</text>
<text x="255.2" y="74.7">D1</text>
<text x="55.9" y="82.3">22</text>
<text x="55.9" y="79.8">25</text>
<text x="55.9" y="84.8">26</text>
<text x="55.9" y="87.4">27</text>
<text x="55.9" y="92.5">33</text>
<text x="56.5" y="95">1</text>
<text x="55.9" y="100.1">41</text>
<text x="146" y="100.1">1</text>
<text x="149.6" y="96.6" transform="rotate(-90 149.6 96.6)">2</text>
<text x="152.4" y="100.1">3</text>
<text x="184.8" y="97.5">1</text>
<text x="184.8" y="100.1">3</text>
<text x="202.5" y="100.1">4</text>
<text x="202.5" y="97.5">5</text>
<text x="229.8" y="100.1">C1</text>
<text x="229.9" y="97.5">A1</text>
<text x="255.2" y="97.5">B1</text>
<text x="255.2" y="100.1">D1</text>
<text x="55.9" y="107.7">38</text>
<text x="55.9" y="105.2">39</text>
<text x="55.9" y="102.6">40</text>
<text x="149.6" y="105.4" transform="rotate(-90 149.6 105.4)">4</text>
<text x="194.1" y="107.3" transform="rotate(-90 194.1 107.3)">2</text>
<text x="55.9" y="112.8">36</text>
<text x="55.9" y="110.2">37</text>
<text x="40.4" y="122.6" transform="rotate(-90 40.4 122.6)">5</text>
<text x="42.9" y="123.2" transform="rotate(-90 42.9 123.2)">15</text>
<text x="122.9" y="131.5" transform="rotate(-90 122.9 131.5)">5</text>
<text x="113.6" y="136.9">6</text>
<text x="131.4" y="136.9">4</text>
<text x="164.4" y="134.4">1</text>
<text x="222" y="135.3" transform="rotate(-90 222 135.3)">2</text>
<text x="113.6" y="142">1</text>
<text x="131.4" y="142">3</text>
<text x="164.4" y="142">2</text>
<text x="164.4" y="139.4">3</text>
<text x="233" y="140.7">1</text>
<text x="233" y="143.3">4</text>
<text x="122.9" y="149.3" transform="rotate(-90 122.9 149.3)">2</text>
<text x="156" y="149.3" transform="rotate(-90 156 149.3)">6</text>
<text x="158.5" y="149.3" transform="rotate(-90 158.5 149.3)">5</text>
<text x="164.4" y="144.5">4</text>
<text x="233" y="145.8">3</text>
<text x="233" y="148.3">5</text>
<text x="222" y="155.6" transform="rotate(-90 222 155.6)">6</text>
</g>
<g font-size="1.8" fill="#0f0f0f">
<text x="21.6" y="54.1">AREF</text>
<text x="21.6" y="71.9">UCAP</text>
<text x="73.7" y="173.5">UCAP</text>
<text x="81.3" y="173.5">AREF</text>
</g>
<g font-size="1.4" fill="#a90000">
<text x="93.4" y="65.8">1</text>
<text x="106.1" y="65.8">3</text>
</g>
</svg>
